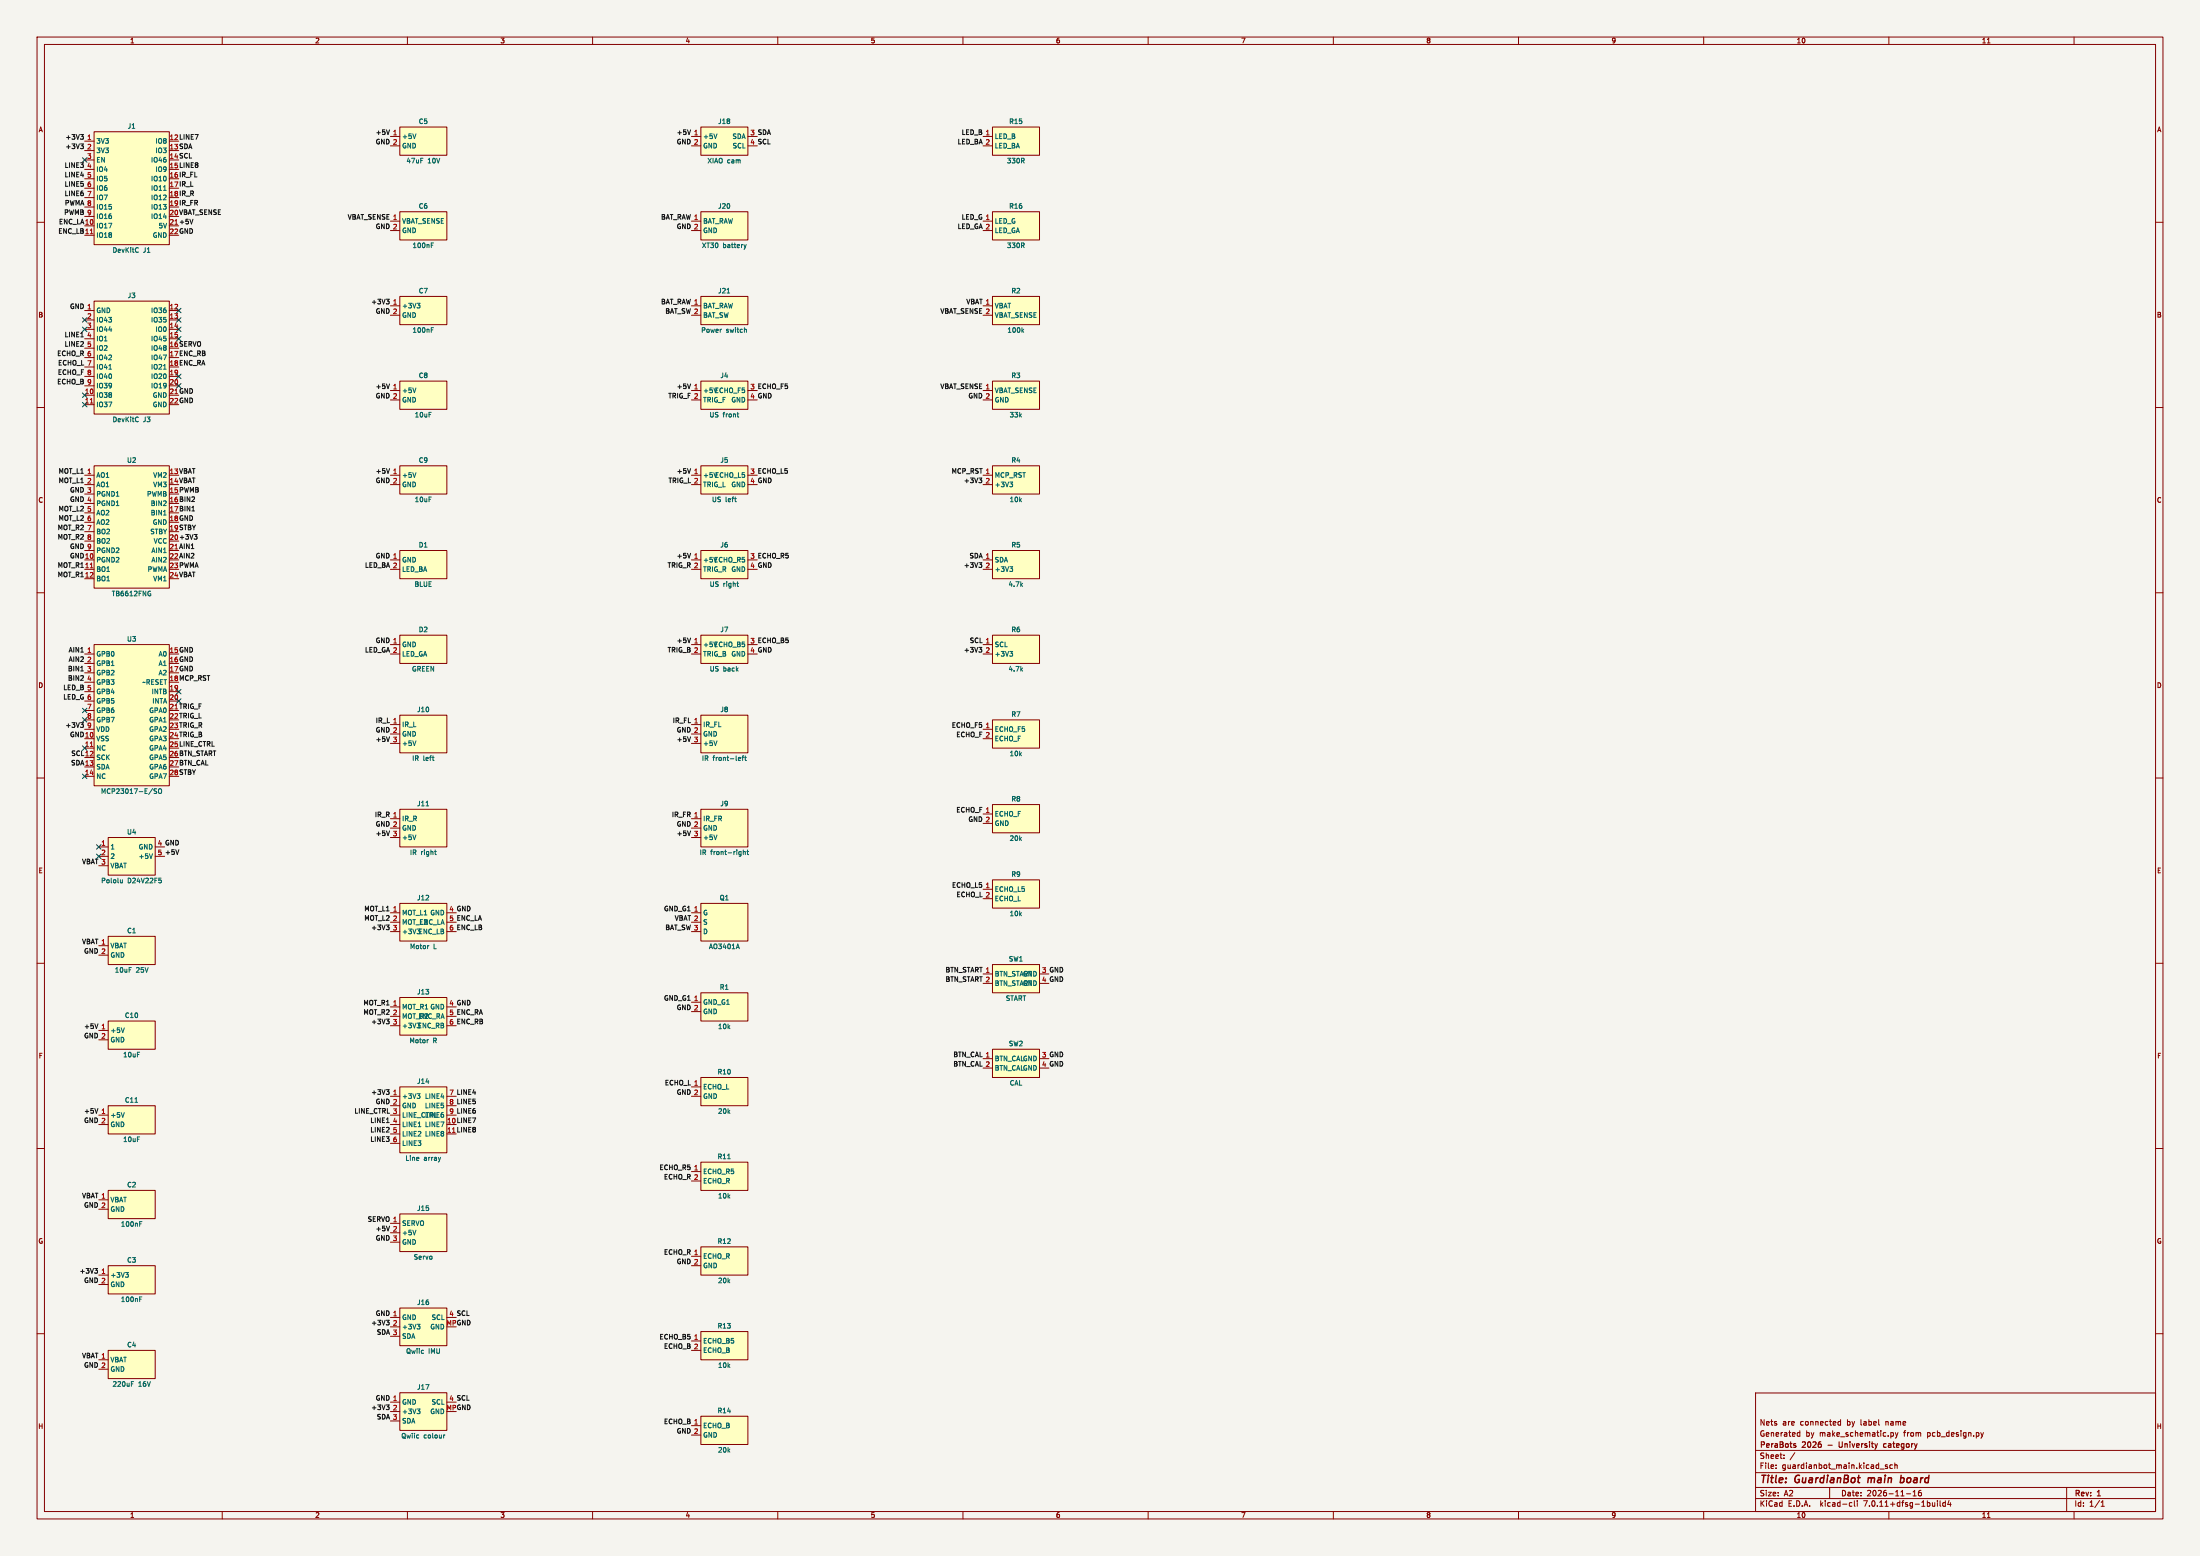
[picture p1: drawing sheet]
<svg xmlns="http://www.w3.org/2000/svg" width="594mm" height="420mm" viewBox="0 0 594 420" stroke-linecap="round" stroke-linejoin="round" font-family="sans-serif">
<path d="M0 0h594v420h-594z" fill="#f5f4ef" stroke="#f5f4ef" stroke-width=".27"/>
<g fill="none" stroke="#840000" stroke-width=".27">
<path d="M10 10h574v400h-574zM12 12h570v396h-570zM60 10v2M110 10v2M160 10v2M210 10v2M260 10v2M310 10v2M360 10v2M410 10v2M460 10v2M510 10v2"/>
<path d="M536.6 11.6h.7M560 10v2M22.9 38.1h2.5M25.4 35.6h20.3v30.4h-20.3zM105.4 36.8h2.5M105.4 39.4h2.5M107.9 34.3h12.7v7.6h-12.7zM186.7 36.8h2.5M186.7 39.4h2.5M189.2 34.3h12.7v7.6h-12.7zM201.9 36.8h2.6M265.4 36.8h2.6"/>
<path d="M265.4 39.4h2.6M268 34.3h12.7v7.6h-12.7zM10 60h2M22.9 40.6h2.5M22.9 43.2h2.5M22.9 45.7h2.5M22.9 48.3h2.5M22.9 50.8h2.5M22.9 53.3h2.5M22.9 55.9h2.5M22.9 58.4h2.5M105.4 59.7h2.5"/>
<path d="M107.9 57.2h12.7v7.6h-12.7zM186.7 59.7h2.5M189.2 57.2h12.7v7.6h-12.7zM265.4 59.7h2.6M268 57.2h12.7v7.6h-12.7zM582 60h2M22.9 61h2.5M22.9 63.5h2.5M105.4 62.2h2.5M186.7 62.2h2.5M265.4 62.2h2.6M22.9 83.8h2.5"/>
<path d="M22.9 86.4h2.5M22.9 88.9h2.5M22.9 91.4h2.5M22.9 94h2.5M22.9 96.5h2.5M22.9 99.1h2.5M25.4 81.3h20.3v30.5h-20.3zM45.7 83.8h2.6M45.7 86.4h2.6M45.7 88.9h2.6M45.7 91.4h2.6M105.4 82.6h2.5"/>
<path d="M105.4 85.1h2.5M107.9 80h12.7v7.6h-12.7zM186.7 82.6h2.5M186.7 85.1h2.5M189.2 80h12.7v7.6h-12.7zM265.4 82.6h2.6M265.4 85.1h2.6M268 80h12.7v7.6h-12.7zM10 110h2M22.9 106.7h2.5M22.9 109.2h2.5M22.9 101.6h2.5"/>
<path d="M22.9 104.1h2.5M45.7 101.6h2.6M45.7 104.1h2.6M105.4 105.4h2.5M105.4 108h2.5M107.9 102.9h12.7v7.6h-12.7zM186.7 105.4h2.5M186.7 108h2.5M189.2 102.9h12.7v7.6h-12.7zM201.9 105.4h2.6M265.4 105.4h2.6M265.4 108h2.6"/>
<path d="M268 102.9h12.7v7.6h-12.7zM582 110h2M22.9 128.3h2.5M22.9 130.8h2.5M22.9 133.4h2.5M22.9 135.9h2.5M22.9 138.4h2.5M25.4 125.7h20.3v33.1h-20.3zM105.4 128.3h2.5M105.4 130.8h2.5M107.9 125.7h12.7v7.7h-12.7zM186.7 128.3h2.5"/>
<path d="M186.7 130.8h2.5M189.2 125.7h12.7v7.7h-12.7zM201.9 128.3h2.6M265.4 128.3h2.6M265.4 130.8h2.6M268 125.7h12.7v7.7h-12.7zM10 160h2M22.9 151.1h2.5M22.9 153.7h2.5M22.9 156.2h2.5M22.9 141h2.5M22.9 143.5h2.5"/>
<path d="M22.9 146.1h2.5M22.9 148.6h2.5M105.4 151.1h2.5M105.4 153.7h2.5M107.9 148.6h12.7v7.6h-12.7zM186.7 151.1h2.5M186.7 153.7h2.5M189.2 148.6h12.7v7.6h-12.7zM201.9 151.1h2.6M265.4 151.1h2.6M265.4 153.7h2.6M268 148.6h12.7v7.6h-12.7z"/>
<path d="M582 160h2M22.9 176.5h2.5M22.9 179.1h2.5M25.4 174h20.3v38.1h-20.3zM105.4 176.5h2.5M105.4 174h2.5M107.9 171.5h12.7v7.6h-12.7zM186.7 176.5h2.5M186.7 174h2.5M189.2 171.5h12.7v7.6h-12.7zM201.9 174h2.6M265.4 176.5h2.6"/>
<path d="M265.4 174h2.6M268 171.5h12.7v7.6h-12.7zM22.9 199.4h2.5M22.9 186.7h2.5M22.9 189.2h2.5M22.9 181.6h2.5M22.9 184.2h2.5M22.9 191.8h2.5M22.9 194.3h2.5M22.9 196.9h2.5M45.7 186.7h2.6M45.7 189.2h2.6"/>
<path d="M105.4 195.6h2.5M105.4 198.1h2.5M107.9 193h12.7v10.2h-12.7zM186.7 195.6h2.5M186.7 198.1h2.5M189.2 193h12.7v10.2h-12.7zM265.4 199.4h2.6M265.4 196.9h2.6M268 194.3h12.7v7.6h-12.7zM10 210h2M22.9 201.9h2.5M22.9 204.5h2.5"/>
<path d="M22.9 207h2.5M22.9 209.6h2.5M105.4 200.7h2.5M107.9 218.4h12.7v10.2h-12.7zM186.7 200.7h2.5M189.2 218.4h12.7v10.2h-12.7zM265.4 219.7h2.6M268 217.2h12.7v7.6h-12.7zM582 210h2M26.7 228.6h2.5M26.7 231.1h2.5M26.7 233.7h2.5"/>
<path d="M29.2 226.1h12.7v10.1h-12.7zM41.9 231.1h2.5M105.4 221h2.5M105.4 223.5h2.5M105.4 226.1h2.5M186.7 221h2.5M186.7 223.5h2.5M186.7 226.1h2.5M265.4 222.3h2.6M268 237.5h12.7v7.6h-12.7zM10 260h2M26.7 255.3h2.5"/>
<path d="M26.7 257.8h2.5M29.2 252.7h12.7v7.7h-12.7zM105.4 246.4h2.5M105.4 248.9h2.5M105.4 251.5h2.5M107.9 243.8h12.7v10.2h-12.7zM120.6 248.9h2.6M120.6 251.5h2.6M186.7 246.4h2.5M186.7 248.9h2.5M186.7 251.5h2.5M189.2 243.8h12.7v10.2h-12.7z"/>
<path d="M265.4 240h2.6M265.4 242.6h2.6M582 260h2M26.7 278.1h2.5M29.2 275.6h12.7v7.6h-12.7zM105.4 271.8h2.5M105.4 274.3h2.5M105.4 276.9h2.5M107.9 269.2h12.7v10.2h-12.7zM120.6 274.3h2.6M120.6 276.9h2.6M186.7 270.5h2.5"/>
<path d="M186.7 273.1h2.5M189.2 268h12.7v7.6h-12.7zM265.4 262.9h2.6M265.4 265.4h2.6M268 260.4h12.7v7.6h-12.7zM280.7 262.9h2.5M26.7 280.7h2.5M29.2 298.5h12.7v7.6h-12.7zM105.4 295.9h2.5M105.4 298.5h2.5M107.9 293.4h12.7v17.8h-12.7zM120.6 295.9h2.6"/>
<path d="M120.6 298.5h2.6M186.7 293.4h2.5M186.7 295.9h2.5M189.2 290.8h12.7v7.7h-12.7zM265.4 285.8h2.6M265.4 288.3h2.6M268 283.2h12.7v7.6h-12.7zM280.7 285.8h2.5M10 310h2M26.7 301h2.5M26.7 303.5h2.5M105.4 301h2.5"/>
<path d="M105.4 303.5h2.5M105.4 306.1h2.5M105.4 308.6h2.5M120.6 301h2.6M186.7 316.2h2.5M186.7 318.8h2.5M189.2 313.7h12.7v7.6h-12.7zM582 310h2M26.7 323.9h2.5M26.7 326.4h2.5M29.2 321.3h12.7v7.6h-12.7zM105.4 330.2h2.5"/>
<path d="M105.4 332.7h2.5M105.4 335.3h2.5M107.9 327.7h12.7v10.1h-12.7zM186.7 339.1h2.5M189.2 336.6h12.7v7.6h-12.7zM26.7 344.2h2.5M26.7 346.7h2.5M29.2 341.6h12.7v7.7h-12.7zM105.4 355.6h2.5M105.4 358.1h2.5M107.9 353.1h12.7v10.1h-12.7zM186.7 341.6h2.5"/>
<path d="M189.2 359.4h12.7v7.6h-12.7zM10 360h2M26.7 367h2.5M26.7 369.6h2.5M29.2 364.5h12.7v7.6h-12.7zM105.4 378.5h2.5M105.4 360.7h2.5M107.9 375.9h12.7v10.2h-12.7zM186.7 362h2.5M186.7 364.5h2.5M474 376h108v32h-108zM582 360h2"/>
<path d="M105.4 381h2.5M105.4 383.5h2.5M186.7 384.8h2.5M186.7 387.4h2.5M189.2 382.3h12.7v7.6h-12.7zM474 397.5h108M474 391.5h108M479.5 396.2v.2M479.5 395.4v.2M481.7 393.5v.2M481.7 392.7v.2M484.6 392.1l-1.3 1.9"/>
<path d="M485.4 387.6h.6M485.4 386.7h.6M486 386.2v1.5M496.3 384.5l.7 .1M497 383.2v1.5M497 383.7l-.7 .1M507.6 396.5h1.1M509.6 395.4h-.4l-.2 .2 .1 .2 .5 .1v.4h-.6M510.5 386.7h.5l.2 .3-.1 .6h-.6M510.5 386.7v1.5M511 395.4h-.5l-.3 .3 .2 .6h.6M511.6 395.5l.6-.1v1"/>
<path d="M511.6 394.9v1.5M511.7 386.7l.4 1M512.1 387.7l-.4 .5M512.5 386.7l-.4 1M534.8 386.7l.4 1M535.2 387.7l-.4 .5M535.5 386.7l-.3 1M60 408v2M110 408v2M160 408v2M210 408v2M260 408v2"/>
<path d="M310 408v2M360 408v2M410 408v2M460 408v2M474 404.5h108M474 401.5h108M494 401.5v3M499.6 405.6h.4M500 406.5l-.4 .1M500.7 405.1v1.3l.2 .2M501.5 405.1v.1M501.5 405.6v1"/>
<path d="M510 408v2M514.7 403.2h1.2M516.5 403.8h.9M516.5 402.7l.5-.4v1.5M518.7 402.3h-.5l-.2 .3v.9l.2 .3 .5-.2v-.7l-.5-.1-.2 .3M523.1 405.1v.1M523.1 405.6v1M523.8 405.1v1.3l.2 .2M525.2 405.6h-.4l-.3 .3 .2 .6h.5M525.2 405.1v1.5M526.2 405l-.3 1.1h.9M526.6 405.6v1"/>
<path d="M536.6 409.6h.7M558 401.5v6.5M560 408v2M567.3 406.6h.9M567.3 405.5l.4-.4v1.5"/>
</g>
<path d="M504.5 398.9l-.2 1.3M513.2 399h.8M513.3 398.2l-.2 2M513.9 400l-.3 .2-.5-.1" fill="none" stroke="#840000" stroke-width=".4"/>
<path d="M484.7 390.2l.2 .2-.2 .3M484.7 389.7h.1M496.6 389.2v1.3l.7 .1M508.6 390.4l.2 .3 .5-.1M509.3 389.7h-.5l-.2 .3" fill="none" stroke="#840000" stroke-width=".3"/>
<g fill="#ffffc2" stroke="#ffffc2" stroke-width=".27">
<path d="M29.2 252.7h12.7v7.7h-12.7z"/>
<path d="M268 148.6h12.7v7.6h-12.7z"/>
<path d="M268 125.7h12.7v7.7h-12.7z"/>
<path d="M268 102.9h12.7v7.6h-12.7z"/>
<path d="M268 80h12.7v7.6h-12.7z"/>
<path d="M25.4 174h20.3v38.1h-20.3z"/>
<path d="M268 217.2h12.7v7.6h-12.7z"/>
<path d="M268 57.2h12.7v7.6h-12.7z"/>
<path d="M268 34.3h12.7v7.6h-12.7z"/>
<path d="M25.4 125.7h20.3v33.1h-20.3z"/>
<path d="M29.2 321.3h12.7v7.6h-12.7z"/>
<path d="M29.2 298.5h12.7v7.6h-12.7z"/>
<path d="M189.2 218.4h12.7v10.2h-12.7z"/>
<path d="M29.2 275.6h12.7v7.6h-12.7z"/>
<path d="M107.9 148.6h12.7v7.6h-12.7z"/>
<path d="M107.9 125.7h12.7v7.7h-12.7z"/>
<path d="M29.2 341.6h12.7v7.7h-12.7z"/>
<path d="M107.9 102.9h12.7v7.6h-12.7z"/>
<path d="M107.9 80h12.7v7.6h-12.7z"/>
<path d="M29.2 364.5h12.7v7.6h-12.7z"/>
<path d="M107.9 171.5h12.7v7.6h-12.7z"/>
<path d="M107.9 193h12.7v10.2h-12.7z"/>
<path d="M107.9 269.2h12.7v10.2h-12.7z"/>
<path d="M189.2 125.7h12.7v7.7h-12.7z"/>
<path d="M268 283.2h12.7v7.6h-12.7z"/>
<path d="M189.2 34.3h12.7v7.6h-12.7z"/>
<path d="M268 260.4h12.7v7.6h-12.7z"/>
<path d="M268 237.5h12.7v7.6h-12.7z"/>
<path d="M189.2 57.2h12.7v7.6h-12.7z"/>
<path d="M189.2 171.5h12.7v7.6h-12.7z"/>
<path d="M189.2 243.8h12.7v10.2h-12.7z"/>
<path d="M189.2 268h12.7v7.6h-12.7z"/>
<path d="M189.2 148.6h12.7v7.6h-12.7z"/>
<path d="M189.2 290.8h12.7v7.7h-12.7z"/>
<path d="M29.2 226.1h12.7v10.1h-12.7z"/>
<path d="M189.2 313.7h12.7v7.6h-12.7z"/>
<path d="M189.2 336.6h12.7v7.6h-12.7z"/>
<path d="M189.2 102.9h12.7v7.6h-12.7z"/>
<path d="M189.2 80h12.7v7.6h-12.7z"/>
<path d="M189.2 382.3h12.7v7.6h-12.7z"/>
<path d="M189.2 193h12.7v10.2h-12.7z"/>
<path d="M189.2 359.4h12.7v7.6h-12.7z"/>
<path d="M107.9 375.9h12.7v10.2h-12.7z"/>
<path d="M268 194.3h12.7v7.6h-12.7z"/>
<path d="M268 171.5h12.7v7.6h-12.7z"/>
<path d="M107.9 353.1h12.7v10.1h-12.7z"/>
<path d="M107.9 293.4h12.7v17.8h-12.7z"/>
<path d="M25.4 35.6h20.3v30.4h-20.3z"/>
<path d="M107.9 327.7h12.7v10.1h-12.7z"/>
<path d="M107.9 243.8h12.7v10.2h-12.7z"/>
<path d="M107.9 218.4h12.7v10.2h-12.7z"/>
<path d="M107.9 34.3h12.7v7.6h-12.7z"/>
<path d="M107.9 57.2h12.7v7.6h-12.7z"/>
<path d="M25.4 81.3h20.3v30.5h-20.3z"/>
</g>
<g fill="none" stroke="#006464" stroke-width=".27">
<path d="M112.3 36.1l-.4 1.3M193.6 36.1l-.4 1.3M44.1 51.4h.8M37.3 66.9v.1M37.3 68v.1M116.4 66.2h.5M116.4 65.6h.7M196.3 79.1h.7M201.5 66l-.3 .9M29.4 99.6h.7M44.1 99.6h.8M112.6 81.9h.8l-.4 .4"/>
<path d="M113.2 82.3l.2 .3-.2 .5M116.4 89h.5M116.4 88.4h.7M201.4 88.9l.1 .1v.7M276 89.2l.4 .5M276.4 88.9l-.5 .4M37.3 112.6v.1M37.3 113.7v.1M112.3 104.7l-.4 1.3M199 111.7h.5M199.2 112.5l.3 .1M44.1 139h.8"/>
<path d="M112.3 127.6l-.4 1.2M198.3 134.6h.5M198.7 135.4h.1M272.6 130.1h.8l-.4 .5M273.2 130.6l.2 .2-.2 .6M40.3 159.6h.3M198.9 157.4h.5M199.2 158.2l.2 .1M272.6 153h.8l-.4 .5M273.2 153.5l.2 .2-.2 .5M40.5 160.3h.2v.4l-.2 .1M272.6 175.8h.8l-.4 .5"/>
<path d="M273.2 176.3l.2 .3-.2 .5M112.3 200l-.4 1.2M193.6 200l-.4 1.2M42.3 213h-.7a.53 .53 0 0 0 .6 .7v.4h-.6M43 213l.6 .1v.6l-.3 .5-.5-.2v-.7zM115 217.5h.8M116.7 204.4h.5M117.1 205.3h.1M199.4 204.5l.4-.1 .2 .3-.6 .2M199.4 205.2h.5M200.3 204.4h.5M200.8 204l-.3 .2v1.1"/>
<path d="M201.1 204.4h.4M201.2 204v1.1l.3 .2M33.1 237.5v.8M33.1 238.2h-.5M41.2 230.4l-.4 1.3M42.9 237h.6M43.3 237.5l.3 .3-.3 .5M112.3 225.4l-.4 1.2M117.3 229.8h.5M117.6 230.6l.2 .1M193.6 225.4l-.4 1.2M200 229.8l.1 .1"/>
<path d="M200.1 229.8l-.1 1.2M200.1 230.6l-.1 .1M200.7 229.4v1.3M200.7 230l.5-.1v.8M201.7 229.8h.4M201.8 229.4v1.1l.3 .2M115.7 255.2h.1M199.2 254.8l.4 1.3M33.6 277.4l-.5 1.3M36.4 297.5h.8M112.6 295.2h.8l-.4 .5M113.2 295.7l.2 .2-.2 .6"/>
<path d="M115.6 280.6h.1M33.6 300.3l-.5 1.3M196.5 312.8h.7M37.7 330.3h.4M37.7 329.7h.6M112.3 332l-.4 1.3M33.9 343.5h.8l-.5 .5M34.4 344l.3 .2-.3 .5M37.7 350.7h.4M37.7 350.1h.6M112.6 357.4h.8l-.4 .5M113.2 357.9l.2 .3-.2 .5"/>
<path d="M35.5 373.5h.4M35.5 372.9h.6M112.6 380.3h.8l-.4 .5M113.2 380.8l.2 .2-.2 .6M120.1 387.3l-.3 .3"/>
</g>
<path d="M24.4 63.1h.7M24.4 108.8h.7M24.4 153.3h.7M24.4 201.5h.7" fill="none" stroke="#a90000" stroke-width=".27"/>
<g fill="none" stroke="#0f0f0f" stroke-width=".27">
<path d="M21.7 38.9h.8l-.4 .4M21.7 36.3h.8l-.4 .5M22.3 36.8l.2 .2-.2 .6M22.3 39.3l.2 .3-.2 .5M105.2 35l-.4 1.3M186.5 35l-.5 1.3M52.1 59.2l-.4 1.2M104.3 80.8h.8l-.5 .5M104.8 81.3l.3 .2-.3 .5M105.2 103.6l-.4 1.3M186.5 103.6l-.5 1.3M51.8 137.9h.7"/>
<path d="M105.2 126.5l-.4 1.3M186.5 126.5l-.5 1.3M264.3 129h.8l-.4 .5M264.8 129.5l.3 .3-.3 .5M52.4 144.3h.8l-.4 .5M53 144.8l.2 .2-.2 .5M186.5 149.3l-.5 1.3M264.3 151.9h.8l-.4 .5M264.8 152.4l.3 .2-.3 .6M186.5 172.2l-.5 1.3M264.3 174.7h.8l-.4 .5M264.8 175.2l.3 .3-.3 .5"/>
<path d="M21.7 195.1h.8l-.4 .5M21.8 181.1h.7M22.3 195.6l.2 .2-.2 .5M105.2 198.9l-.4 1.2M186.5 198.9l-.5 1.2M48.3 229.4l-.4 1.2M105.2 224.3l-.4 1.2M186.5 224.3l-.5 1.2M104.3 249.7h.8l-.5 .5M104.8 250.2l.3 .2-.3 .5M26.4 276.3l-.4 1.3M104.3 275.1h.8l-.5 .5"/>
<path d="M104.8 275.6l.3 .2-.3 .5M26.4 299.2l-.4 1.3M104.3 294.1h.8l-.5 .5M104.8 294.6l.3 .3-.3 .5M105.2 331l-.4 1.2M25.5 342.4h.8l-.4 .5M26.1 342.9l.2 .2-.2 .6M104.3 356.4h.8l-.5 .4M104.8 356.8l.3 .3-.3 .5M104.3 379.2h.8l-.5 .5M104.8 379.7l.3 .2-.3 .6"/>
</g>
<g fill="none" stroke="#000084" stroke-width=".27">
<path d="M22.3 42.6l1.2 1.2M23.5 42.6l-1.2 1.2M22.3 85.8l1.2 1.2M22.3 88.3l1.2 1.2M23.5 85.8l-1.2 1.2M23.5 88.3l-1.2 1.2M47.7 83.2l1.2 1.2M47.7 88.3l1.2 1.2M47.7 90.8l1.2 1.2M47.7 85.8l1.2 1.2M48.9 83.2l-1.2 1.2M48.9 88.3l-1.2 1.2"/>
<path d="M48.9 90.8l-1.2 1.2M48.9 85.8l-1.2 1.2M22.3 108.6l1.2 1.2M22.3 106.1l1.2 1.2M23.5 108.6l-1.2 1.2M23.5 106.1l-1.2 1.2M47.7 101l1.2 1.2M47.7 103.5l1.2 1.2M48.9 101l-1.2 1.2M48.9 103.5l-1.2 1.2M22.3 193.7l1.2 1.2M22.3 191.2l1.2 1.2"/>
<path d="M23.5 193.7l-1.2 1.2M23.5 191.2l-1.2 1.2M47.7 186.1l1.2 1.2M47.7 188.6l1.2 1.2M48.9 186.1l-1.2 1.2M48.9 188.6l-1.2 1.2M22.3 208.9l1.2 1.3M22.3 201.3l1.2 1.2M23.5 208.9l-1.2 1.3M23.5 201.3l-1.2 1.2M26.1 228l1.2 1.2M26.1 230.5l1.2 1.2"/>
<path d="M27.3 228l-1.2 1.2M27.3 230.5l-1.2 1.2"/>
</g>
<g font-size="2.8" fill="#840000">
<text x="475" y="400.9">Title:</text>
<text x="484.7" y="400.9">GuardianBot</text>
<text x="505.2" y="400.9">main</text>
<text x="514.7" y="400.9">board</text>
</g>
<g font-size="2.1" fill="#840000">
<text x="475" y="388">Generated</text>
<text x="475" y="385">Nets</text>
<text x="481.2" y="385">are</text>
<text x="486.1" y="385">connected</text>
<text x="487.5" y="388">by</text>
<text x="491.3" y="388">make_schematic.py</text>
<text x="498.8" y="385">by</text>
<text x="502.6" y="385">label</text>
<text x="509.5" y="385">name</text>
<text x="514.2" y="388">from</text>
<text x="520.6" y="388">pcb_design.py</text>
<text x="475" y="394">Sheet:</text>
<text x="475" y="391.2">PeraBots</text>
<text x="486.7" y="391.2">2026</text>
<text x="494.2" y="391.2">-</text>
<text x="497.8" y="391.2">University</text>
<text x="510.5" y="391.2">category</text>
<text x="475" y="396.7">File:</text>
<text x="481.1" y="396.7">guardianbot_main.kicad_sch</text>
<text x="475" y="406.9">KiCad</text>
<text x="475" y="404.1">Size:</text>
<text x="481.7" y="404.1">A2</text>
<text x="482.7" y="406.9">E.D.A.</text>
<text x="491.6" y="406.9">kicad-cli</text>
<text x="497" y="404.1">Date:</text>
<text x="503.5" y="406.9">7.0.11+dfsg-1build4</text>
<text x="504" y="404.1">2026-11-16</text>
<text x="560" y="404.3">Rev:</text>
<text x="560" y="406.9">Id:</text>
<text x="564.1" y="406.9">1/1</text>
<text x="566.4" y="404.3">1</text>
</g>
<g font-size="1.8" fill="#840000">
<text x="35" y="11.9">1</text>
<text x="85" y="11.9">2</text>
<text x="135" y="11.9">3</text>
<text x="185" y="11.9">4</text>
<text x="235" y="11.9">5</text>
<text x="285" y="11.9">6</text>
<text x="335" y="11.9">7</text>
<text x="385" y="11.9">8</text>
<text x="435" y="11.9">9</text>
<text x="485" y="11.9">10</text>
<text x="535" y="11.9">11</text>
<text x="10.3" y="35.9">A</text>
<text x="582.3" y="35.9">A</text>
<text x="10.3" y="85.9">B</text>
<text x="582.3" y="85.9">B</text>
<text x="10.3" y="135.9">C</text>
<text x="582.3" y="135.9">C</text>
<text x="10.3" y="185.9">D</text>
<text x="582.3" y="185.9">D</text>
<text x="10.3" y="235.9">E</text>
<text x="582.3" y="235.9">E</text>
<text x="10.3" y="285.9">F</text>
<text x="582.3" y="285.9">F</text>
<text x="10.3" y="335.9">G</text>
<text x="582.3" y="335.9">G</text>
<text x="10.2" y="385.9">H</text>
<text x="582.2" y="385.9">H</text>
<text x="35" y="409.9">1</text>
<text x="85" y="409.9">2</text>
<text x="135" y="409.9">3</text>
<text x="185" y="409.9">4</text>
<text x="235" y="409.9">5</text>
<text x="285" y="409.9">6</text>
<text x="335" y="409.9">7</text>
<text x="385" y="409.9">8</text>
<text x="435" y="409.9">9</text>
<text x="485" y="409.9">10</text>
<text x="535" y="409.9">11</text>
</g>
<g font-size="1.8" fill="#006464">
<text x="34.4" y="34.9">J1</text>
<text x="113" y="33.7">C5</text>
<text x="193.8" y="33.7">J18</text>
<text x="272.4" y="33.7">R15</text>
<text x="25.9" y="39">3V3</text>
<text x="25.9" y="41.5">3V3</text>
<text x="41.9" y="39">IO8</text>
<text x="41.9" y="41.5">IO3</text>
<text x="108.5" y="37.7">+5V</text>
<text x="108.5" y="40.2">GND</text>
<text x="189.7" y="37.7">+5V</text>
<text x="189.7" y="40.2">GND</text>
<text x="197.7" y="37.7">SDA</text>
<text x="197.7" y="40.2">SCL</text>
<text x="268.5" y="37.7">LED_B</text>
<text x="268.5" y="40.2">LED_BA</text>
<text x="25.9" y="44">EN</text>
<text x="25.9" y="46.6">IO4</text>
<text x="40.7" y="44">IO46</text>
<text x="41.9" y="46.6">IO9</text>
<text x="109.6" y="44.3">47uF</text>
<text x="115.5" y="44.3">10V</text>
<text x="190.9" y="44.3">XIAO cam</text>
<text x="271.8" y="44.3">330R</text>
<text x="25.9" y="49.1">IO5</text>
<text x="25.9" y="51.7">IO6</text>
<text x="40.7" y="49.1">IO10</text>
<text x="40.7" y="51.7">IO11</text>
<text x="25.9" y="54.2">IO7</text>
<text x="25.9" y="56.7">IO15</text>
<text x="25.9" y="59.3">IO16</text>
<text x="40.7" y="54.2">IO12</text>
<text x="40.7" y="56.7">IO13</text>
<text x="40.7" y="59.3">IO14</text>
<text x="113" y="56.5">C6</text>
<text x="193.8" y="56.5">J20</text>
<text x="272.4" y="56.5">R16</text>
<text x="25.9" y="61.8">IO17</text>
<text x="25.9" y="64.4">IO18</text>
<text x="41.1" y="64.4">GND</text>
<text x="42.7" y="61.8">5V</text>
<text x="108.5" y="60.6">VBAT_SENSE</text>
<text x="108.5" y="63.1">GND</text>
<text x="189.7" y="60.6">BAT_RAW</text>
<text x="189.7" y="63.1">GND</text>
<text x="268.5" y="60.6">LED_G</text>
<text x="268.5" y="63.1">LED_GA</text>
<text x="30.3" y="68.4">DevKitC</text>
<text x="38.7" y="68.4">J1</text>
<text x="111.3" y="67.1">100nF</text>
<text x="189.4" y="67.1">XT30</text>
<text x="195.2" y="67.1">battery</text>
<text x="271.8" y="67.1">330R</text>
<text x="34.4" y="80.6">J3</text>
<text x="108.5" y="83.4">+3V3</text>
<text x="113" y="79.4">C7</text>
<text x="189.7" y="83.4">BAT_RAW</text>
<text x="193.8" y="79.4">J21</text>
<text x="268.5" y="83.4">VBAT</text>
<text x="273" y="79.4">R2</text>
<text x="25.9" y="84.7">GND</text>
<text x="25.9" y="87.2">IO43</text>
<text x="25.9" y="89.8">IO44</text>
<text x="40.7" y="84.7">IO36</text>
<text x="40.7" y="87.2">IO35</text>
<text x="41.9" y="89.8">IO0</text>
<text x="108.5" y="86">GND</text>
<text x="111.3" y="90">100nF</text>
<text x="189.2" y="90">Power</text>
<text x="189.7" y="86">BAT_SW</text>
<text x="196" y="90">switch</text>
<text x="268.5" y="86">VBAT_SENSE</text>
<text x="271.9" y="90">100k</text>
<text x="25.9" y="92.3">IO1</text>
<text x="25.9" y="94.8">IO2</text>
<text x="40.7" y="92.3">IO45</text>
<text x="40.7" y="94.8">IO48</text>
<text x="25.9" y="97.4">IO42</text>
<text x="25.9" y="99.9">IO41</text>
<text x="40.7" y="97.4">IO47</text>
<text x="40.7" y="99.9">IO21</text>
<text x="25.9" y="107.5">IO38</text>
<text x="25.9" y="102.5">IO40</text>
<text x="25.9" y="105">IO39</text>
<text x="40.7" y="102.5">IO20</text>
<text x="40.7" y="105">IO19</text>
<text x="41.1" y="107.5">GND</text>
<text x="108.5" y="106.3">+5V</text>
<text x="113" y="102.2">C8</text>
<text x="189.7" y="106.3">+5VECHO_F5</text>
<text x="194.4" y="102.2">J4</text>
<text x="268.5" y="106.3">VBAT_SENSE</text>
<text x="273" y="102.2">R3</text>
<text x="25.9" y="110.1">IO37</text>
<text x="41.1" y="110.1">GND</text>
<text x="108.5" y="108.8">GND</text>
<text x="111.9" y="112.9">10uF</text>
<text x="189.7" y="108.8">TRIG_F</text>
<text x="191.5" y="112.9">US</text>
<text x="195.2" y="112.9">front</text>
<text x="197.3" y="108.8">GND</text>
<text x="268.5" y="108.8">GND</text>
<text x="272.5" y="112.9">33k</text>
<text x="30.3" y="114.1">DevKitC</text>
<text x="38.7" y="114.1">J3</text>
<text x="34.2" y="125.1">U2</text>
<text x="113" y="125.1">C9</text>
<text x="194.4" y="125.1">J5</text>
<text x="273" y="125.1">R4</text>
<text x="25.9" y="129.1">AO1</text>
<text x="25.9" y="131.7">AO1</text>
<text x="41.3" y="129.1">VM2</text>
<text x="41.3" y="131.7">VM3</text>
<text x="108.5" y="129.1">+5V</text>
<text x="108.5" y="131.7">GND</text>
<text x="189.7" y="129.1">+5VECHO_L5</text>
<text x="189.7" y="131.7">TRIG_L</text>
<text x="197.3" y="131.7">GND</text>
<text x="268.5" y="129.1">MCP_RST</text>
<text x="268.5" y="131.7">+3V3</text>
<text x="25.9" y="134.2">PGND1</text>
<text x="25.9" y="136.8">PGND1</text>
<text x="39.6" y="134.2">PWMB</text>
<text x="40.6" y="136.8">BIN2</text>
<text x="111.9" y="135.7">10uF</text>
<text x="192.1" y="135.7">US</text>
<text x="195.8" y="135.7">left</text>
<text x="272.5" y="135.7">10k</text>
<text x="25.9" y="139.3">AO2</text>
<text x="25.9" y="141.8">AO2</text>
<text x="40.6" y="139.3">BIN1</text>
<text x="41.1" y="141.8">GND</text>
<text x="25.9" y="144.4">BO2</text>
<text x="25.9" y="146.9">BO2</text>
<text x="25.9" y="149.5">PGND2</text>
<text x="40.5" y="144.4">STBY</text>
<text x="40.8" y="149.5">AIN1</text>
<text x="41.4" y="146.9">VCC</text>
<text x="113" y="148">D1</text>
<text x="194.4" y="148">J6</text>
<text x="273" y="148">R5</text>
<text x="25.9" y="152">PGND2</text>
<text x="25.9" y="154.5">BO1</text>
<text x="39.7" y="154.5">PWMA</text>
<text x="40.8" y="152">AIN2</text>
<text x="108.5" y="152">GND</text>
<text x="108.5" y="154.5">LED_BA</text>
<text x="189.7" y="152">+5VECHO_R5</text>
<text x="189.7" y="154.5">TRIG_R GND</text>
<text x="268.5" y="152">SDA</text>
<text x="268.5" y="154.5">+3V3</text>
<text x="25.9" y="157.1">BO1</text>
<text x="30.1" y="161.1">TB6612FNG</text>
<text x="41.3" y="157.1">VM1</text>
<text x="111.8" y="158.6">BLUE</text>
<text x="191.5" y="158.6">US</text>
<text x="195.2" y="158.6">right</text>
<text x="272.2" y="158.6">4.7k</text>
<text x="34.2" y="173.4">U3</text>
<text x="113" y="170.8">D2</text>
<text x="194.4" y="170.8">J7</text>
<text x="273" y="170.8">R6</text>
<text x="25.9" y="177.4">GPB0</text>
<text x="25.9" y="179.9">GPB1</text>
<text x="42.7" y="177.4">A0</text>
<text x="42.7" y="179.9">A1</text>
<text x="108.5" y="174.9">GND</text>
<text x="108.5" y="177.4">LED_GA</text>
<text x="189.7" y="174.9">+5VECHO_B5</text>
<text x="189.7" y="177.4">TRIG_B GND</text>
<text x="268.5" y="174.9">SCL</text>
<text x="268.5" y="177.4">+3V3</text>
<text x="25.9" y="182.5">GPB2</text>
<text x="25.9" y="185">GPB3</text>
<text x="38.4" y="185">~RESET</text>
<text x="42.7" y="182.5">A2</text>
<text x="111.1" y="181.4">GREEN</text>
<text x="191.5" y="181.4">US</text>
<text x="195.2" y="181.4">back</text>
<text x="272.2" y="181.4">4.7k</text>
<text x="25.9" y="187.6">GPB4</text>
<text x="25.9" y="190.1">GPB5</text>
<text x="40.8" y="187.6">INTB</text>
<text x="41" y="190.1">INTA</text>
<text x="25.9" y="192.6">GPB6</text>
<text x="25.9" y="195.2">GPB7</text>
<text x="25.9" y="197.7">VDD</text>
<text x="40.2" y="192.6">GPA0</text>
<text x="40.2" y="195.2">GPA1</text>
<text x="40.2" y="197.7">GPA2</text>
<text x="108.5" y="196.4">IR_L</text>
<text x="112.5" y="192.4">J10</text>
<text x="189.7" y="196.4">IR_FL</text>
<text x="194.4" y="192.4">J8</text>
<text x="268.5" y="197.7">ECHO_F5</text>
<text x="273" y="193.7">R7</text>
<text x="25.9" y="200.3">VSS</text>
<text x="25.9" y="202.8">NC</text>
<text x="40.2" y="200.3">GPA3</text>
<text x="40.2" y="202.8">GPA4</text>
<text x="108.5" y="199">GND</text>
<text x="108.5" y="201.5">+5V</text>
<text x="189.7" y="199">GND</text>
<text x="189.7" y="201.5">+5V</text>
<text x="268.5" y="200.3">ECHO_F</text>
<text x="25.9" y="205.3">SCK</text>
<text x="25.9" y="207.9">SDA</text>
<text x="40.2" y="205.3">GPA5</text>
<text x="40.2" y="207.9">GPA6</text>
<text x="111.2" y="205.6">IR</text>
<text x="114.2" y="205.6">left</text>
<text x="189.4" y="205.6">IR</text>
<text x="192.4" y="205.6">front-left</text>
<text x="272.5" y="204.3">10k</text>
<text x="25.9" y="210.4">NC</text>
<text x="27.1" y="214.5">MCP23017-E/SO</text>
<text x="40.2" y="210.4">GPA7</text>
<text x="108.5" y="221.8">IR_R</text>
<text x="112.5" y="217.8">J11</text>
<text x="189.7" y="221.8">IR_FR</text>
<text x="194.4" y="217.8">J9</text>
<text x="268.5" y="220.6">ECHO_F</text>
<text x="273" y="216.5">R8</text>
<text x="34.2" y="225.4">U4</text>
<text x="108.5" y="224.4">GND</text>
<text x="108.5" y="226.9">+5V</text>
<text x="189.7" y="224.4">GND</text>
<text x="189.7" y="226.9">+5V</text>
<text x="268.5" y="223.1">GND</text>
<text x="272.5" y="227.2">20k</text>
<text x="29.7" y="229.5">1</text>
<text x="29.7" y="232">2</text>
<text x="37.3" y="229.5">GND</text>
<text x="37.3" y="232">+5V</text>
<text x="110.6" y="231">IR</text>
<text x="113.6" y="231">right</text>
<text x="188.8" y="231">IR</text>
<text x="191.8" y="231">front-right</text>
<text x="27.2" y="238.6">Pololu</text>
<text x="29.7" y="234.5">VBAT</text>
<text x="34.4" y="238.6">D24V22F5</text>
<text x="273" y="236.9">R9</text>
<text x="112.5" y="243.2">J12</text>
<text x="194.2" y="243.2">Q1</text>
<text x="268.5" y="240.9">ECHO_L5</text>
<text x="268.5" y="243.4">ECHO_L</text>
<text x="108.5" y="247.2">MOT_L1 GND</text>
<text x="108.5" y="249.8">MOT_L2</text>
<text x="113.1" y="249.8">ENC_LA</text>
<text x="189.7" y="247.2">G</text>
<text x="189.7" y="249.8">S</text>
<text x="272.5" y="247.5">10k</text>
<text x="29.7" y="256.1">VBAT</text>
<text x="34.2" y="252.1">C1</text>
<text x="108.5" y="252.3">+3V3ENC_LB</text>
<text x="110.6" y="256.4">Motor</text>
<text x="117" y="256.4">L</text>
<text x="189.7" y="252.3">D</text>
<text x="191.3" y="256.4">AO3401A</text>
<text x="29.7" y="258.7">GND</text>
<text x="30.9" y="262.7">10uF</text>
<text x="36.7" y="262.7">25V</text>
<text x="268.5" y="263.8">BTN_START</text>
<text x="272.3" y="259.7">SW1</text>
<text x="276.1" y="263.8">GND</text>
<text x="112.5" y="268.6">J13</text>
<text x="194.2" y="267.3">R1</text>
<text x="268.5" y="266.3">BTN_START</text>
<text x="276.1" y="266.3">GND</text>
<text x="33.6" y="275">C10</text>
<text x="108.5" y="272.6">MOT_R1 GND</text>
<text x="108.5" y="275.2">MOT_R2</text>
<text x="112.9" y="275.2">ENC_RA</text>
<text x="189.7" y="271.4">GND_G1</text>
<text x="189.7" y="273.9">GND</text>
<text x="271.5" y="270.3">START</text>
<text x="29.7" y="279">+5V</text>
<text x="29.7" y="281.5">GND</text>
<text x="108.5" y="277.7">+3V3ENC_RB</text>
<text x="110.4" y="281.8">Motor</text>
<text x="116.9" y="281.8">R</text>
<text x="193.8" y="278">10k</text>
<text x="33.1" y="285.6">10uF</text>
<text x="268.5" y="286.6">BTN_CALGND</text>
<text x="272.3" y="282.6">SW2</text>
<text x="112.5" y="292.7">J14</text>
<text x="193.6" y="290.2">R10</text>
<text x="268.5" y="289.2">BTN_CALGND</text>
<text x="272.5" y="293.2">CAL</text>
<text x="33.6" y="297.8">C11</text>
<text x="108.5" y="296.8">+3V3</text>
<text x="108.5" y="299.3">GND</text>
<text x="114.6" y="296.8">LINE4</text>
<text x="114.6" y="299.3">LINE5</text>
<text x="189.7" y="294.2">ECHO_L</text>
<text x="189.7" y="296.8">GND</text>
<text x="29.7" y="301.9">+5V</text>
<text x="29.7" y="304.4">GND</text>
<text x="108.5" y="301.9">LINE_CTRL</text>
<text x="108.5" y="304.4">LINE1</text>
<text x="114.6" y="304.4">LINE7</text>
<text x="114.6" y="301.9">LINE6</text>
<text x="193.8" y="300.8">20k</text>
<text x="33.1" y="308.4">10uF</text>
<text x="108.5" y="306.9">LINE2</text>
<text x="108.5" y="309.5">LINE3</text>
<text x="114.6" y="306.9">LINE8</text>
<text x="109.4" y="313.5">Line</text>
<text x="114.4" y="313.5">array</text>
<text x="189.7" y="317.1">ECHO_R5</text>
<text x="193.6" y="313.1">R11</text>
<text x="34.2" y="320.7">C2</text>
<text x="189.7" y="319.6">ECHO_R</text>
<text x="193.8" y="323.7">10k</text>
<text x="29.7" y="324.7">VBAT</text>
<text x="29.7" y="327.3">GND</text>
<text x="112.5" y="327">J15</text>
<text x="32.5" y="331.3">100nF</text>
<text x="108.5" y="331.1">SERVO</text>
<text x="108.5" y="333.6">+5V</text>
<text x="193.6" y="335.9">R12</text>
<text x="34.2" y="341">C3</text>
<text x="108.5" y="336.1">GND</text>
<text x="111.6" y="340.2">Servo</text>
<text x="189.7" y="340">ECHO_R</text>
<text x="29.7" y="345">+3V3</text>
<text x="29.7" y="347.6">GND</text>
<text x="189.7" y="342.5">GND</text>
<text x="193.8" y="346.5">20k</text>
<text x="32.5" y="351.6">100nF</text>
<text x="112.5" y="352.4">J16</text>
<text x="108.5" y="356.5">GND</text>
<text x="108.5" y="359">+3V3</text>
<text x="116.1" y="359">GND</text>
<text x="116.4" y="356.5">SCL</text>
<text x="193.6" y="358.8">R13</text>
<text x="34.2" y="363.9">C4</text>
<text x="108.5" y="361.5">SDA</text>
<text x="109.5" y="365.6">Qwiic</text>
<text x="115.7" y="365.6">IMU</text>
<text x="189.7" y="362.8">ECHO_B5</text>
<text x="189.7" y="365.4">ECHO_B</text>
<text x="29.7" y="367.9">VBAT</text>
<text x="29.7" y="370.4">GND</text>
<text x="193.8" y="369.4">10k</text>
<text x="30.3" y="374.5">220uF</text>
<text x="37.3" y="374.5">16V</text>
<text x="112.5" y="375.3">J17</text>
<text x="108.5" y="379.3">GND</text>
<text x="108.5" y="381.9">+3V3</text>
<text x="116.1" y="381.9">GND</text>
<text x="116.4" y="379.3">SCL</text>
<text x="193.6" y="381.6">R14</text>
<text x="108.2" y="388.4">Qwiic</text>
<text x="108.5" y="384.4">SDA</text>
<text x="114.4" y="388.4">colour</text>
<text x="189.7" y="385.7">ECHO_B</text>
<text x="189.7" y="388.2">GND</text>
<text x="193.8" y="392.3">20k</text>
</g>
<g font-size="1.8" fill="#0f0f0f">
<text x="17.6" y="40.3">+3V3</text>
<text x="17.6" y="37.7">+3V3</text>
<text x="45.7" y="37.8">12 LINE7</text>
<text x="45.7" y="40.4">13 SDA</text>
<text x="101.3" y="36.5">+5V</text>
<text x="101.3" y="39">GND 2</text>
<text x="182.6" y="36.5">+5V</text>
<text x="182.6" y="39">GND 2</text>
<text x="202.5" y="36.6">3 SDA</text>
<text x="202.5" y="39.1">4 SCL</text>
<text x="258.5" y="39">LED_BA 2</text>
<text x="259.5" y="36.5">LED_B 1</text>
<text x="17.3" y="45.4">LINE3</text>
<text x="17.3" y="47.9">LINE4</text>
<text x="45.7" y="42.9">14 SCL</text>
<text x="45.7" y="45.5">15 LINE8</text>
<text x="17.3" y="50.4">LINE5</text>
<text x="17.3" y="53">LINE6</text>
<text x="45.7" y="48">16 IR_FL</text>
<text x="45.7" y="50.5">17 IR_L</text>
<text x="45.7" y="53.1">18 IR_R</text>
<text x="17.2" y="58.1">PWMB 9</text>
<text x="17.4" y="55.5">PWMA 8</text>
<text x="45.7" y="55.6">19 IR_FR</text>
<text x="45.7" y="58.2">20 VBAT_SENSE</text>
<text x="93.8" y="59.3">VBAT_SENSE 1</text>
<text x="178.4" y="59.3">BAT_RAW 1</text>
<text x="259.5" y="59.3">LED_G 1</text>
<text x="15.6" y="63.1">ENC_LB11</text>
<text x="15.8" y="60.6">ENC_LA10</text>
<text x="45.7" y="60.7">21 +5V</text>
<text x="45.7" y="63.2">22 GND</text>
<text x="101.3" y="61.9">GND 2</text>
<text x="182.6" y="61.9">GND 2</text>
<text x="258.5" y="61.9">LED_GA 2</text>
<text x="18.8" y="83.5">GND 1</text>
<text x="100.1" y="82.2">+3V3</text>
<text x="178.4" y="82.2">BAT_RAW 1</text>
<text x="260.8" y="82.2">VBAT 1</text>
<text x="101.3" y="84.7">GND 2</text>
<text x="179.5" y="84.7">BAT_SW 2</text>
<text x="253.8" y="84.7">VBAT_SENSE 2</text>
<text x="17.3" y="91.1">LINE1</text>
<text x="17.3" y="93.6">LINE2</text>
<text x="45.7" y="93.7">16 SERVO</text>
<text x="15.3" y="96.2">ECHO_R 6</text>
<text x="15.5" y="101.2">ECHO_F 8</text>
<text x="15.6" y="98.7">ECHO_L 7</text>
<text x="45.7" y="96.3">17 ENC_RB</text>
<text x="45.7" y="98.8">18 ENC_RA</text>
<text x="15.3" y="103.8">ECHO_B 9</text>
<text x="45.7" y="106.4">21 GND</text>
<text x="101.3" y="105.1">+5V</text>
<text x="101.3" y="107.6">GND 2</text>
<text x="180.3" y="107.6">TRIG_F 2</text>
<text x="182.6" y="105.1">+5V</text>
<text x="202.5" y="105.2">3 ECHO_F5</text>
<text x="202.5" y="107.7">4 GND</text>
<text x="253.8" y="105.1">VBAT_SENSE 1</text>
<text x="261.4" y="107.6">GND 2</text>
<text x="45.7" y="109">22 GND</text>
<text x="15.7" y="127.9">MOT_L1</text>
<text x="15.7" y="130.5">MOT_L1</text>
<text x="45.7" y="128">13 VBAT</text>
<text x="45.7" y="130.6">14 VBAT</text>
<text x="101.3" y="127.9">+5V</text>
<text x="101.3" y="130.5">GND 2</text>
<text x="180.4" y="130.5">TRIG_L 2</text>
<text x="182.6" y="127.9">+5V</text>
<text x="202.5" y="128">3 ECHO_L5</text>
<text x="202.5" y="130.6">4 GND</text>
<text x="256.8" y="127.9">MCP_RST 1</text>
<text x="260.1" y="130.5">+3V3</text>
<text x="18.8" y="133">GND 3</text>
<text x="18.8" y="135.5">GND 4</text>
<text x="45.7" y="133.1">15 PWMB</text>
<text x="45.7" y="135.6">16 BIN2</text>
<text x="15.5" y="143.2">MOT_R2</text>
<text x="15.7" y="138.1">MOT_L2</text>
<text x="15.7" y="140.6">MOT_L2</text>
<text x="45.7" y="138.2">17 BIN1</text>
<text x="45.7" y="140.7">18 GND</text>
<text x="45.7" y="143.3">19 STBY</text>
<text x="15.5" y="145.7">MOT_R2</text>
<text x="18.8" y="148.2">GND 9</text>
<text x="45.7" y="145.8">20 +3V3</text>
<text x="45.7" y="148.3">21 AIN1</text>
<text x="15.5" y="155.9">MOT_R112</text>
<text x="15.5" y="153.3">MOT_R111</text>
<text x="18.8" y="150.8">GND10</text>
<text x="45.7" y="150.9">22 AIN2</text>
<text x="45.7" y="153.4">23 PWMA</text>
<text x="45.7" y="156">24 VBAT</text>
<text x="98.4" y="153.3">LED_BA 2</text>
<text x="101.3" y="150.8">GND 1</text>
<text x="180.1" y="153.3">TRIG_R 2</text>
<text x="182.6" y="150.8">+5V</text>
<text x="202.5" y="150.9">3 ECHO_R5</text>
<text x="202.5" y="153.4">4 GND</text>
<text x="260.1" y="153.3">+3V3</text>
<text x="261.7" y="150.8">SDA 1</text>
<text x="101.3" y="173.6">GND 1</text>
<text x="182.6" y="173.6">+5V</text>
<text x="202.5" y="173.7">3 ECHO_B5</text>
<text x="261.7" y="173.6">SCL 1</text>
<text x="18.4" y="176.2">AIN1</text>
<text x="18.4" y="178.7">AIN2</text>
<text x="45.7" y="176.3">15 GND</text>
<text x="45.7" y="178.8">16 GND</text>
<text x="98.4" y="176.2">LED_GA 2</text>
<text x="180.1" y="176.2">TRIG_B 2</text>
<text x="202.5" y="176.3">4 GND</text>
<text x="260.1" y="176.2">+3V3</text>
<text x="18.2" y="183.8">BIN2</text>
<text x="18.2" y="181.3">BIN1</text>
<text x="45.7" y="181.4">17 GND</text>
<text x="45.7" y="183.9">18 MCP_RST</text>
<text x="17" y="186.3">LED_B 5</text>
<text x="17" y="188.9">LED_G 6</text>
<text x="45.7" y="191.5">21 TRIG_F</text>
<text x="17.6" y="196.5">+3V3</text>
<text x="45.7" y="194.1">22 TRIG_L</text>
<text x="45.7" y="196.6">23 TRIG_R</text>
<text x="101.3" y="197.8">GND 2</text>
<text x="101.3" y="195.2">IR_L 1</text>
<text x="181.5" y="195.2">IR_FL 1</text>
<text x="182.6" y="197.8">GND 2</text>
<text x="256.9" y="196.5">ECHO_F5</text>
<text x="18.8" y="199">GND10</text>
<text x="45.7" y="199.1">24 TRIG_B</text>
<text x="45.7" y="201.7">25 LINE_CTRL</text>
<text x="101.3" y="200.3">+5V</text>
<text x="182.6" y="200.3">+5V</text>
<text x="258.1" y="199">ECHO_F 2</text>
<text x="19.1" y="206.7">SDA13</text>
<text x="19.1" y="204.1">SCL12</text>
<text x="45.7" y="204.2">26 BTN_START</text>
<text x="45.7" y="206.8">27 BTN_CAL</text>
<text x="45.7" y="209.3">28 STBY</text>
<text x="101.1" y="220.6">IR_R 1</text>
<text x="181.3" y="220.6">IR_FR 1</text>
<text x="258.1" y="219.4">ECHO_F 1</text>
<text x="261.4" y="221.9">GND 2</text>
<text x="101.3" y="223.2">GND 2</text>
<text x="101.3" y="225.7">+5V</text>
<text x="182.6" y="225.7">+5V</text>
<text x="182.6" y="223.2">GND 2</text>
<text x="22.1" y="233.3">VBAT 3</text>
<text x="42.5" y="228.3">4 GND</text>
<text x="42.5" y="230.9">5 +5V</text>
<text x="256.9" y="239.7">ECHO_L5</text>
<text x="258.2" y="242.2">ECHO_L 2</text>
<text x="98.3" y="248.6">MOT_L2</text>
<text x="98.3" y="246">MOT_L1</text>
<text x="100.1" y="251.1">+3V3</text>
<text x="121.2" y="246.1">4 GND</text>
<text x="121.2" y="248.7">5 ENC_LA</text>
<text x="121.2" y="251.2">6 ENC_LB</text>
<text x="179.2" y="246">GND_G1</text>
<text x="179.5" y="251.1">BAT_SW 3</text>
<text x="182.1" y="248.6">VBAT 2</text>
<text x="22.1" y="254.9">VBAT 1</text>
<text x="22.6" y="257.5">GND 2</text>
<text x="255.2" y="262.5">BTN_START 1</text>
<text x="281.2" y="262.6">3 GND</text>
<text x="255.2" y="265.1">BTN_START 2</text>
<text x="281.2" y="265.2">4 GND</text>
<text x="98" y="271.4">MOT_R1</text>
<text x="98" y="274">MOT_R2</text>
<text x="121.2" y="271.5">4 GND</text>
<text x="121.2" y="274.1">5 ENC_RA</text>
<text x="179.2" y="270.2">GND_G1</text>
<text x="182.6" y="272.7">GND 2</text>
<text x="22.6" y="277.8">+5V</text>
<text x="22.6" y="280.3">GND 2</text>
<text x="100.1" y="276.5">+3V3</text>
<text x="121.2" y="276.6">6 ENC_RB</text>
<text x="257.3" y="287.9">BTN_CAL 2</text>
<text x="257.3" y="285.4">BTN_CAL 1</text>
<text x="281.2" y="285.5">3 GND</text>
<text x="179.4" y="293">ECHO_L 1</text>
<text x="281.2" y="288">4 GND</text>
<text x="100.1" y="295.6">+3V3</text>
<text x="101.3" y="298.1">GND 2</text>
<text x="121.2" y="295.7">7 LINE4</text>
<text x="121.2" y="298.2">8 LINE5</text>
<text x="182.6" y="295.6">GND 2</text>
<text x="22.6" y="300.6">+5V</text>
<text x="22.6" y="303.2">GND 2</text>
<text x="95.6" y="300.6">LINE_CTRL 3</text>
<text x="99.9" y="305.7">LINE2</text>
<text x="99.9" y="303.2">LINE1</text>
<text x="120.6" y="303.3">10 LINE7</text>
<text x="120.6" y="305.8">11 LINE8</text>
<text x="121.2" y="300.7">9 LINE6</text>
<text x="99.9" y="308.3">LINE3</text>
<text x="178" y="315.9">ECHO_R5</text>
<text x="22.1" y="323.5">VBAT 1</text>
<text x="179.2" y="318.4">ECHO_R 2</text>
<text x="22.6" y="326">GND 2</text>
<text x="99.2" y="329.9">SERVO 1</text>
<text x="101.3" y="332.4">+5V</text>
<text x="101.3" y="334.9">GND 3</text>
<text x="179.2" y="338.7">ECHO_R 1</text>
<text x="182.6" y="341.3">GND 2</text>
<text x="21.4" y="343.8">+3V3</text>
<text x="22.6" y="346.4">GND 2</text>
<text x="100.1" y="357.8">+3V3</text>
<text x="101.3" y="355.3">GND 1</text>
<text x="120.5" y="357.9">MPGND</text>
<text x="121.2" y="355.3">4 SCL</text>
<text x="101.6" y="360.3">SDA 3</text>
<text x="178" y="361.6">ECHO_B5</text>
<text x="179.2" y="364.1">ECHO_B 2</text>
<text x="22.1" y="366.7">VBAT 1</text>
<text x="22.6" y="369.2">GND 2</text>
<text x="100.1" y="380.7">+3V3</text>
<text x="101.3" y="378.1">GND 1</text>
<text x="101.6" y="383.2">SDA 3</text>
<text x="120.5" y="380.7">MPGND</text>
<text x="121.2" y="378.2">4 SCL</text>
<text x="179.2" y="384.5">ECHO_B 1</text>
<text x="182.6" y="387">GND 2</text>
</g>
<g font-size="1.8" fill="#a90000">
<text x="23.4" y="37.8">1</text>
<text x="23.4" y="40.4">2</text>
<text x="106" y="36.6">1</text>
<text x="187.3" y="36.6">1</text>
<text x="23.4" y="42.9">3</text>
<text x="23.4" y="45.5">4</text>
<text x="23.4" y="48">5</text>
<text x="23.4" y="50.5">6</text>
<text x="23.4" y="53.1">7</text>
<text x="45.7" y="83.6">12</text>
<text x="106" y="82.3">1</text>
<text x="23.4" y="86.1">2</text>
<text x="23.4" y="88.6">3</text>
<text x="45.7" y="86.1">13</text>
<text x="45.7" y="88.6">14</text>
<text x="23.4" y="91.2">4</text>
<text x="23.4" y="93.7">5</text>
<text x="45.7" y="91.2">15</text>
<text x="45.7" y="101.3">19</text>
<text x="22.8" y="106.4">10</text>
<text x="45.7" y="103.9">20</text>
<text x="106" y="105.2">1</text>
<text x="187.3" y="105.2">1</text>
<text x="22.8" y="109">11</text>
<text x="23.4" y="128">1</text>
<text x="23.4" y="130.6">2</text>
<text x="106" y="128">1</text>
<text x="187.3" y="128">1</text>
<text x="266" y="130.6">2</text>
<text x="23.4" y="138.2">5</text>
<text x="23.4" y="140.7">6</text>
<text x="23.4" y="143.3">7</text>
<text x="23.4" y="145.8">8</text>
<text x="187.3" y="150.9">1</text>
<text x="266" y="153.4">2</text>
<text x="187.3" y="173.7">1</text>
<text x="23.4" y="176.3">1</text>
<text x="23.4" y="178.8">2</text>
<text x="266" y="176.3">2</text>
<text x="23.4" y="181.4">3</text>
<text x="23.4" y="183.9">4</text>
<text x="23.4" y="191.5">7</text>
<text x="45.7" y="186.4">19</text>
<text x="45.7" y="189">20</text>
<text x="23.4" y="194.1">8</text>
<text x="23.4" y="196.6">9</text>
<text x="266" y="196.6">1</text>
<text x="22.8" y="201.7">11</text>
<text x="106" y="200.4">3</text>
<text x="187.3" y="200.4">3</text>
<text x="22.8" y="209.3">14</text>
<text x="106" y="225.8">3</text>
<text x="187.3" y="225.8">3</text>
<text x="27.2" y="228.3">1</text>
<text x="27.2" y="230.9">2</text>
<text x="266" y="239.8">1</text>
<text x="106" y="246.1">1</text>
<text x="106" y="248.7">2</text>
<text x="106" y="251.2">3</text>
<text x="187.3" y="246.1">1</text>
<text x="106" y="271.5">1</text>
<text x="106" y="274.1">2</text>
<text x="187.3" y="270.3">1</text>
<text x="27.2" y="277.9">1</text>
<text x="106" y="276.6">3</text>
<text x="106" y="295.7">1</text>
<text x="27.2" y="300.7">1</text>
<text x="106" y="303.3">4</text>
<text x="106" y="305.8">5</text>
<text x="106" y="308.4">6</text>
<text x="187.3" y="316">1</text>
<text x="106" y="332.5">2</text>
<text x="27.2" y="343.9">1</text>
<text x="106" y="357.9">2</text>
<text x="187.3" y="361.7">1</text>
<text x="106" y="380.7">2</text>
</g>
</svg>
